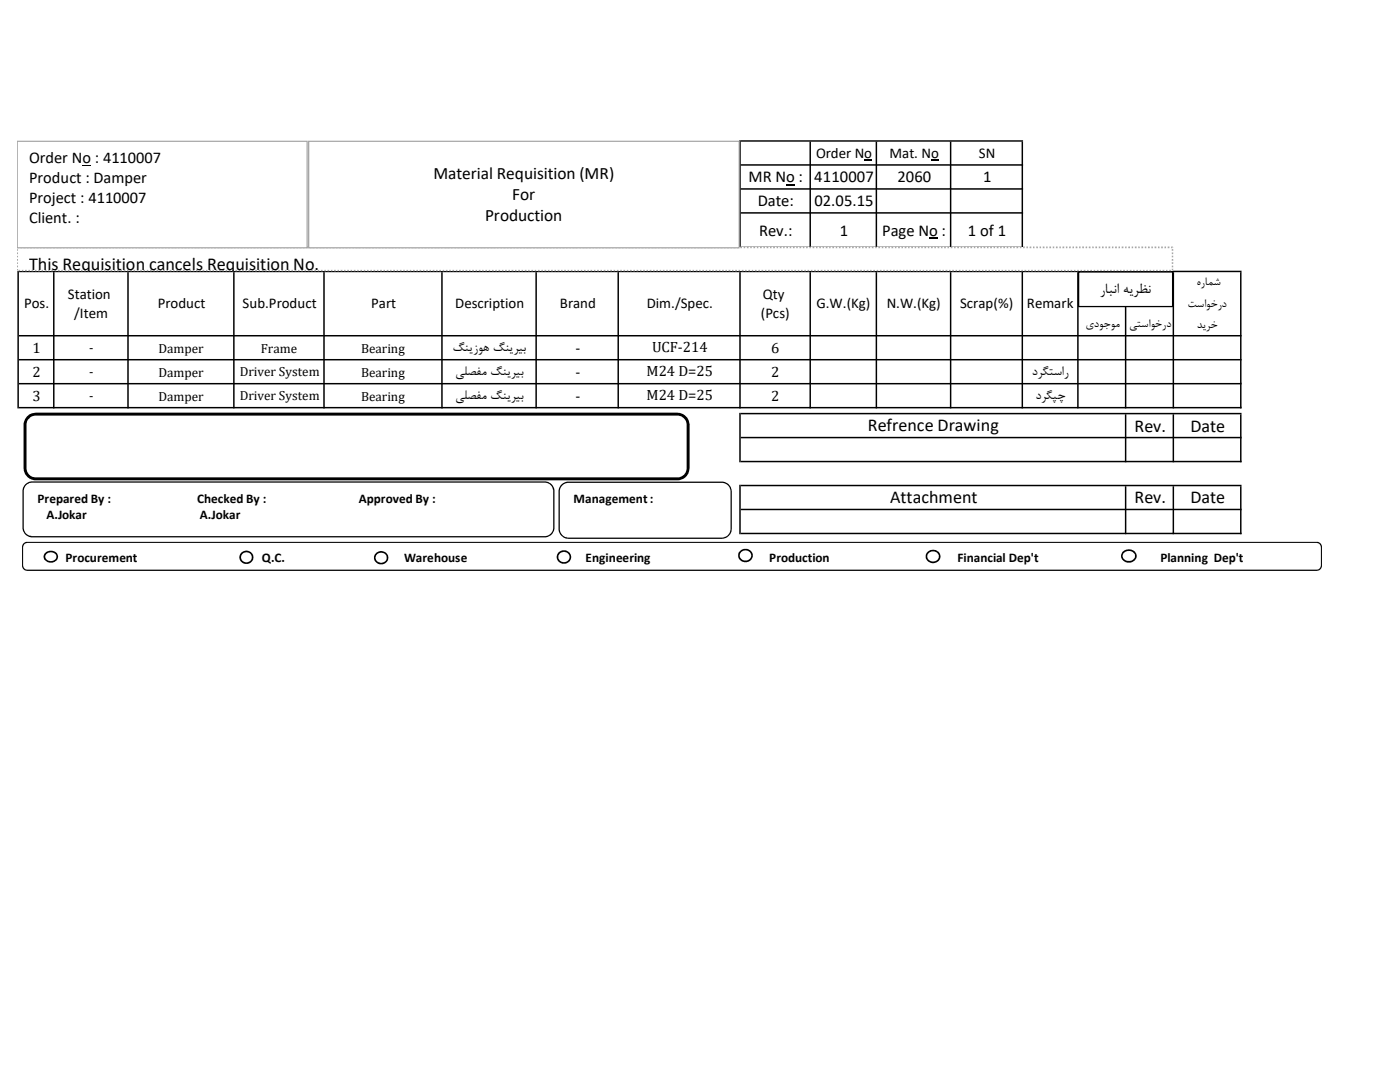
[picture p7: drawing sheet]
<svg xmlns="http://www.w3.org/2000/svg" width="279mm" height="216mm" viewBox="0 0 279 216" stroke-linecap="round" stroke-linejoin="round" font-family="sans-serif">
<path d="M156.9 36.8h1.7v.2h-1.7zM172.5 31.8h1.5v.2h-1.5zM185.8 31.8h1.6v.2h-1.6zM185.4 47.4h1.8v.2h-1.8z" fill="#000"/>
<g fill="#000">
<path d="M147.5 28h.3v21.5h-.3zM161.5 28.3h.3v21.2h-.3zM174.8 28.3h.2v21.2h-.2zM189.6 28.3h.3v21.2h-.3zM147.5 54.3h.3v27.2h-.3zM224.5 54.3h.3v27.2h-.3zM234 54.3h.3v27.2h-.3zM247.5 54.3h.3v27.2h-.3zM147.5 82.4h.3v9.8h-.3zM224.5 82.7h.3v9.5h-.3zM234 82.7h.3v9.5h-.3zM247.5 82.7h.3v9.5h-.3zM147.5 96.7h.3v9.9h-.3zM161.5 54.3h.3v27.2h-.3zM174.8 54.3h.2v27.2h-.2zM189.6 54.3h.3v27.2h-.3zM203.9 28.3h.3v53.2h-.3zM3.5 54h.3v27.5h-.3zM10.6 54.3h.3v27.2h-.3zM25.4 54.3h.3v27.2h-.3zM46.5 54.3h.3v27.2h-.3zM64.5 54.3h.3v27.2h-.3zM88.1 54.3h.2v27.2h-.2zM106.8 54.3h.3v27.2h-.3zM123.2 54.3h.3v27.2h-.3zM215 54.3h.3v27.2h-.3zM224.5 97h.3v9.6h-.3zM234 97h.3v9.6h-.3zM247.5 97h.3v9.6h-.3z" fill-rule="evenodd"/>
<path d="M147.8 28h56.4v.3h-56.4zM147.8 32.8h56.4v.3h-56.4zM147.8 37.5h56.4v.3h-56.4zM147.8 42.3h56.4v.3h-56.4zM147.8 49.2h56.4v.3h-56.4zM3.8 54h244v.3h-244zM3.8 66.8h244v.3h-244zM3.8 71.6h244v.3h-244zM3.8 76.4h244v.3h-244zM3.8 81.2h244v.3h-244zM147.8 82.4h100v.3h-100zM147.8 87.2h100v.3h-100zM147.8 91.9h100v.3h-100zM147.8 96.7h100v.3h-100zM147.8 101.5h100v.3h-100zM147.8 106.3h100v.3h-100z" fill-rule="evenodd"/>
</g>
<path d="M3.4 49.4h230.6v4.6h-230.6z" fill="#fff"/>
<path d="M3.4 53.7h.2v.3h-.2zM3.4 53h.2v.3h-.2zM3.4 52.4h.2v.3h-.2zM3.4 51.7h.2v.3h-.2zM3.4 51.1h.2v.3h-.2zM3.4 50.4h.2v.3h-.2zM3.4 49.7h.2v.3h-.2zM3.4 49.2h.3v.3h-.3l.2-.1h-.2zM4.1 49.2h.3v.3h-.3zM4.7 49.2h.3v.3h-.3zM5.4 49.2h.3v.3h-.3zM6 49.2h.3v.3h-.3zM6.7 49.2h.3v.3h-.3zM7.3 49.2h.4v.3h-.4zM8 49.2h.3v.3h-.3zM8.6 49.2h.4v.3h-.4zM9.3 49.2h.3v.3h-.3zM9.9 49.2h.4v.3h-.4zM10.6 49.2h.3v.3h-.3zM11.3 49.2h.3v.3h-.3zM11.9 49.2h.3v.3h-.3zM12.6 49.2h.3v.3h-.3zM13.3 49.2h.2v.3h-.2zM13.9 49.2h.3v.3h-.3zM14.6 49.2h.3v.3h-.3zM15.2 49.2h.3v.3h-.3zM15.9 49.2h.3v.3h-.3zM16.5 49.2h.3v.3h-.3zM17.2 49.2h.3v.3h-.3zM17.8 49.2h.4v.3h-.4zM18.5 49.2h.3v.3h-.3zM19.1 49.2h.4v.3h-.4zM19.8 49.2h.3v.3h-.3zM20.4 49.2h.4v.3h-.4zM21.1 49.2h.3v.3h-.3zM21.8 49.2h.3v.3h-.3zM22.4 49.2h.3v.3h-.3zM23.1 49.2h.3v.3h-.3zM23.7 49.2h.3v.3h-.3zM24.4 49.2h.3v.3h-.3zM25.1 49.2h.3v.3h-.3zM25.7 49.2h.3v.3h-.3zM26.4 49.2h.3v.3h-.3zM27 49.2h.3v.3h-.3zM27.7 49.2h.3v.3h-.3zM28.3 49.2h.4v.3h-.4zM29 49.2h.3v.3h-.3zM29.6 49.2h.4v.3h-.4zM30.3 49.2h.3v.3h-.3zM30.9 49.2h.4v.3h-.4zM31.6 49.2h.3v.3h-.3zM32.3 49.2h.3v.3h-.3zM32.9 49.2h.3v.3h-.3zM33.6 49.2h.3v.3h-.3zM34.2 49.2h.3v.3h-.3zM34.9 49.2h.3v.3h-.3zM35.6 49.2h.3v.3h-.3zM36.2 49.2h.3v.3h-.3zM36.9 49.2h.3v.3h-.3zM37.5 49.2h.3v.3h-.3zM38.2 49.2h.3v.3h-.3zM38.8 49.2h.4v.3h-.4zM39.5 49.2h.3v.3h-.3zM40.1 49.2h.4v.3h-.4zM40.8 49.2h.3v.3h-.3zM41.4 49.2h.4v.3h-.4zM42.1 49.2h.3v.3h-.3zM42.8 49.2h.3v.3h-.3zM43.4 49.2h.3v.3h-.3zM44.1 49.2h.3v.3h-.3zM44.7 49.2h.3v.3h-.3zM45.4 49.2h.3v.3h-.3zM46.1 49.2h.3v.3h-.3zM46.7 49.2h.3v.3h-.3zM47.4 49.2h.3v.3h-.3zM48 49.2h.3v.3h-.3zM48.7 49.2h.3v.3h-.3zM49.3 49.2h.4v.3h-.4zM50 49.2h.3v.3h-.3zM50.6 49.2h.4v.3h-.4zM51.3 49.2h.3v.3h-.3zM51.9 49.2h.4v.3h-.4zM52.6 49.2h.3v.3h-.3zM53.3 49.2h.3v.3h-.3zM53.9 49.2h.3v.3h-.3zM54.6 49.2h.3v.3h-.3zM55.2 49.2h.3v.3h-.3zM55.9 49.2h.3v.3h-.3zM56.6 49.2h.3v.3h-.3zM57.2 49.2h.3v.3h-.3zM57.9 49.2h.3v.3h-.3zM58.5 49.2h.3v.3h-.3zM59.2 49.2h.3v.3h-.3zM59.8 49.2h.4v.3h-.4zM60.5 49.2h.3v.3h-.3zM61.1 49.2h.4v.3h-.4zM61.8 49.2h.3v.3h-.3zM62.4 49.2h.4v.3h-.4zM63.1 49.2h.3v.3h-.3zM63.8 49.2h.3v.3h-.3zM64.4 49.2h.3v.3h-.3zM65.1 49.2h.3v.3h-.3zM65.7 49.2h.3v.3h-.3zM66.4 49.2h.3v.3h-.3zM67.1 49.2h.3v.3h-.3zM67.7 49.2h.3v.3h-.3zM68.4 49.2h.3v.3h-.3zM69 49.2h.3v.3h-.3zM69.7 49.2h.3v.3h-.3zM70.3 49.2h.4v.3h-.4zM71 49.2h.3v.3h-.3zM71.6 49.2h.4v.3h-.4zM72.3 49.2h.3v.3h-.3zM72.9 49.2h.4v.3h-.4zM73.6 49.2h.3v.3h-.3zM74.3 49.2h.3v.3h-.3zM74.9 49.2h.3v.3h-.3zM75.6 49.2h.3v.3h-.3zM76.2 49.2h.3v.3h-.3zM76.9 49.2h.3v.3h-.3zM77.6 49.2h.3v.3h-.3zM78.2 49.2h.3v.3h-.3zM78.9 49.2h.3v.3h-.3zM79.5 49.2h.3v.3h-.3zM80.2 49.2h.3v.3h-.3zM80.8 49.2h.4v.3h-.4zM81.5 49.2h.3v.3h-.3zM82.1 49.2h.4v.3h-.4zM82.8 49.2h.3v.3h-.3zM83.4 49.2h.4v.3h-.4zM84.1 49.2h.3v.3h-.3zM84.8 49.2h.3v.3h-.3zM85.4 49.2h.3v.3h-.3zM86.1 49.2h.3v.3h-.3zM86.7 49.2h.3v.3h-.3zM87.4 49.2h.3v.3h-.3zM88.1 49.2h.2v.3h-.2zM88.7 49.2h.3v.3h-.3zM89.4 49.2h.3v.3h-.3zM90 49.2h.3v.3h-.3zM90.7 49.2h.3v.3h-.3zM91.3 49.2h.4v.3h-.4zM92 49.2h.3v.3h-.3zM92.6 49.2h.4v.3h-.4zM93.3 49.2h.3v.3h-.3zM93.9 49.2h.4v.3h-.4zM94.6 49.2h.3v.3h-.3zM95.2 49.2h.4v.3h-.4zM95.9 49.2h.3v.3h-.3zM96.6 49.2h.3v.3h-.3zM97.2 49.2h.3v.3h-.3zM97.9 49.2h.3v.3h-.3zM98.6 49.2h.2v.3h-.2zM99.2 49.2h.3v.3h-.3zM99.9 49.2h.3v.3h-.3zM100.5 49.2h.3v.3h-.3zM101.2 49.2h.3v.3h-.3zM101.8 49.2h.4v.3h-.4zM102.5 49.2h.3v.3h-.3zM103.1 49.2h.4v.3h-.4zM103.8 49.2h.3v.3h-.3zM104.4 49.2h.4v.3h-.4zM105.1 49.2h.3v.3h-.3zM105.7 49.2h.4v.3h-.4zM106.4 49.2h.3v.3h-.3zM107.1 49.2h.3v.3h-.3zM107.7 49.2h.3v.3h-.3zM108.4 49.2h.3v.3h-.3zM109.1 49.2h.2v.3h-.2zM109.7 49.2h.3v.3h-.3zM110.4 49.2h.3v.3h-.3zM111 49.2h.3v.3h-.3zM111.7 49.2h.3v.3h-.3zM112.3 49.2h.3v.3h-.3zM113 49.2h.3v.3h-.3zM113.6 49.2h.4v.3h-.4zM114.3 49.2h.3v.3h-.3zM114.9 49.2h.4v.3h-.4zM115.6 49.2h.3v.3h-.3zM116.2 49.2h.4v.3h-.4zM116.9 49.2h.3v.3h-.3zM117.6 49.2h.3v.3h-.3zM118.2 49.2h.3v.3h-.3zM118.9 49.2h.3v.3h-.3zM119.5 49.2h.3v.3h-.3zM120.2 49.2h.3v.3h-.3zM120.9 49.2h.3v.3h-.3zM121.5 49.2h.3v.3h-.3zM122.2 49.2h.3v.3h-.3zM122.8 49.2h.3v.3h-.3zM123.5 49.2h.3v.3h-.3zM124.1 49.2h.4v.3h-.4zM124.8 49.2h.3v.3h-.3zM125.4 49.2h.4v.3h-.4zM126.1 49.2h.3v.3h-.3zM126.7 49.2h.4v.3h-.4zM127.4 49.2h.3v.3h-.3zM128.1 49.2h.3v.3h-.3zM128.7 49.2h.3v.3h-.3zM129.4 49.2h.3v.3h-.3zM130 49.2h.3v.3h-.3zM130.7 49.2h.3v.3h-.3zM131.4 49.2h.3v.3h-.3zM132 49.2h.3v.3h-.3zM132.7 49.2h.3v.3h-.3zM133.3 49.2h.3v.3h-.3zM134 49.2h.3v.3h-.3zM134.6 49.2h.4v.3h-.4zM135.3 49.2h.3v.3h-.3zM135.9 49.2h.4v.3h-.4zM136.6 49.2h.3v.3h-.3zM137.2 49.2h.4v.3h-.4zM137.9 49.2h.3v.3h-.3zM138.6 49.2h.3v.3h-.3zM139.2 49.2h.3v.3h-.3zM139.9 49.2h.3v.3h-.3zM140.5 49.2h.3v.3h-.3zM141.2 49.2h.3v.3h-.3zM141.9 49.2h.3v.3h-.3zM142.5 49.2h.3v.3h-.3zM143.2 49.2h.3v.3h-.3zM143.8 49.2h.3v.3h-.3zM144.5 49.2h.3v.3h-.3zM145.1 49.2h.4v.3h-.4zM145.8 49.2h.3v.3h-.3zM146.4 49.2h.4v.3h-.4zM147.1 49.2h.3v.3h-.3zM147.7 49.2h.4v.3h-.4zM148.4 49.2h.3v.3h-.3zM149.1 49.2h.3v.3h-.3zM149.7 49.2h.3v.3h-.3zM150.4 49.2h.3v.3h-.3zM151 49.2h.3v.3h-.3zM151.7 49.2h.3v.3h-.3zM152.4 49.2h.3v.3h-.3zM153 49.2h.3v.3h-.3zM153.7 49.2h.3v.3h-.3zM154.3 49.2h.3v.3h-.3zM155 49.2h.3v.3h-.3zM155.6 49.2h.4v.3h-.4zM156.3 49.2h.3v.3h-.3zM156.9 49.2h.4v.3h-.4zM157.6 49.2h.3v.3h-.3zM158.2 49.2h.4v.3h-.4zM158.9 49.2h.3v.3h-.3zM159.6 49.2h.3v.3h-.3zM160.2 49.2h.3v.3h-.3zM160.9 49.2h.3v.3h-.3zM161.5 49.2h.3v.3h-.3zM162.2 49.2h.3v.3h-.3zM162.9 49.2h.3v.3h-.3zM163.5 49.2h.3v.3h-.3zM164.2 49.2h.3v.3h-.3zM164.8 49.2h.3v.3h-.3zM165.5 49.2h.3v.3h-.3zM166.1 49.2h.4v.3h-.4zM166.8 49.2h.3v.3h-.3zM167.4 49.2h.4v.3h-.4zM168.1 49.2h.3v.3h-.3zM168.7 49.2h.4v.3h-.4zM169.4 49.2h.3v.3h-.3zM170.1 49.2h.3v.3h-.3zM170.7 49.2h.3v.3h-.3zM171.4 49.2h.3v.3h-.3zM172 49.2h.3v.3h-.3zM172.7 49.2h.3v.3h-.3zM173.4 49.2h.3v.3h-.3zM174 49.2h.3v.3h-.3zM174.7 49.2h.3v.3h-.3zM175.3 49.2h.3v.3h-.3zM176 49.2h.3v.3h-.3zM176.6 49.2h.4v.3h-.4zM177.3 49.2h.3v.3h-.3zM177.9 49.2h.4v.3h-.4zM178.6 49.2h.3v.3h-.3zM179.2 49.2h.4v.3h-.4zM179.9 49.2h.3v.3h-.3zM180.6 49.2h.3v.3h-.3zM181.2 49.2h.3v.3h-.3zM181.9 49.2h.3v.3h-.3zM182.5 49.2h.3v.3h-.3zM183.2 49.2h.3v.3h-.3zM183.9 49.2h.2v.3h-.2zM184.5 49.2h.3v.3h-.3zM185.2 49.2h.3v.3h-.3zM185.8 49.2h.3v.3h-.3zM186.5 49.2h.3v.3h-.3zM187.1 49.2h.4v.3h-.4zM187.8 49.2h.3v.3h-.3zM188.4 49.2h.4v.3h-.4zM189.1 49.2h.3v.3h-.3zM189.7 49.2h.4v.3h-.4zM190.4 49.2h.3v.3h-.3zM191.1 49.2h.3v.3h-.3zM191.7 49.2h.3v.3h-.3zM192.4 49.2h.3v.3h-.3zM193 49.2h.3v.3h-.3zM193.7 49.2h.3v.3h-.3zM194.4 49.2h.2v.3h-.2zM195 49.2h.3v.3h-.3zM195.7 49.2h.3v.3h-.3zM196.3 49.2h.3v.3h-.3zM197 49.2h.3v.3h-.3zM197.6 49.2h.4v.3h-.4zM198.3 49.2h.3v.3h-.3zM198.9 49.2h.4v.3h-.4zM199.6 49.2h.3v.3h-.3zM200.2 49.2h.4v.3h-.4zM200.9 49.2h.3v.3h-.3zM201.5 49.2h.4v.3h-.4zM202.2 49.2h.3v.3h-.3zM202.9 49.2h.3v.3h-.3zM203.5 49.2h.3v.3h-.3zM204.2 49.2h.3v.3h-.3zM204.9 49.2h.2v.3h-.2zM205.5 49.2h.3v.3h-.3zM206.2 49.2h.3v.3h-.3zM206.8 49.2h.3v.3h-.3zM207.5 49.2h.3v.3h-.3zM208.1 49.2h.3v.3h-.3zM208.8 49.2h.3v.3h-.3zM209.4 49.2h.4v.3h-.4zM210.1 49.2h.3v.3h-.3zM210.7 49.2h.4v.3h-.4zM211.4 49.2h.3v.3h-.3zM212 49.2h.4v.3h-.4zM212.7 49.2h.3v.3h-.3zM213.4 49.2h.3v.3h-.3zM214 49.2h.3v.3h-.3zM214.7 49.2h.3v.3h-.3zM215.3 49.2h.3v.3h-.3zM216 49.2h.3v.3h-.3zM216.7 49.2h.3v.3h-.3zM217.3 49.2h.3v.3h-.3zM218 49.2h.3v.3h-.3zM218.6 49.2h.3v.3h-.3zM219.3 49.2h.3v.3h-.3zM219.9 49.2h.4v.3h-.4zM220.6 49.2h.3v.3h-.3zM221.2 49.2h.4v.3h-.4zM221.9 49.2h.3v.3h-.3zM222.5 49.2h.4v.3h-.4zM223.2 49.2h.3v.3h-.3zM223.9 49.2h.3v.3h-.3zM224.5 49.2h.3v.3h-.3zM225.2 49.2h.3v.3h-.3zM225.8 49.2h.3v.3h-.3zM226.5 49.2h.3v.3h-.3zM227.2 49.2h.3v.3h-.3zM227.8 49.2h.3v.3h-.3zM228.5 49.2h.3v.3h-.3zM229.1 49.2h.3v.3h-.3zM229.8 49.2h.3v.3h-.3zM230.4 49.2h.4v.3h-.4zM231.1 49.2h.3v.3h-.3zM231.7 49.2h.4v.3h-.4zM232.4 49.2h.3v.3h-.3zM233 49.2h.4v.3h-.4zM233.7 49.2h.4v.2h-.3l.2 .1h-.3zM233.8 49.7h.3v.3h-.3zM233.8 50.4h.3v.3h-.3zM233.8 51h.3v.4h-.3zM233.8 51.7h.3v.3h-.3zM233.8 52.3h.3v.4h-.3zM233.8 53h.3v.3h-.3zM233.8 53.6h.3v.4h-.3zM233.3 53.8h.4v.3h-.4zM232.7 53.8h.3v.3h-.3zM232 53.8h.4v.3h-.4zM231.4 53.8h.3v.3h-.3zM230.7 53.8h.4v.3h-.4zM230.1 53.8h.3v.3h-.3zM229.4 53.8h.3v.3h-.3zM228.8 53.8h.3v.3h-.3zM228.1 53.8h.3v.3h-.3zM227.5 53.8h.3v.3h-.3zM226.8 53.8h.3v.3h-.3zM226.1 53.8h.3v.3h-.3zM225.5 53.8h.3v.3h-.3zM224.8 53.8h.3v.3h-.3zM224.2 53.8h.3v.3h-.3zM223.5 53.8h.3v.3h-.3zM222.8 53.8h.4v.3h-.4zM222.2 53.8h.3v.3h-.3zM221.5 53.8h.4v.3h-.4zM220.9 53.8h.3v.3h-.3zM220.2 53.8h.4v.3h-.4zM219.6 53.8h.3v.3h-.3zM218.9 53.8h.3v.3h-.3zM218.3 53.8h.3v.3h-.3zM217.6 53.8h.3v.3h-.3zM217 53.8h.3v.3h-.3zM216.3 53.8h.3v.3h-.3zM215.6 53.8h.3v.3h-.3zM215 53.8h.3v.3h-.3zM214.3 53.8h.3v.3h-.3zM213.7 53.8h.3v.3h-.3zM213 53.8h.3v.3h-.3zM212.3 53.8h.4v.3h-.4zM211.7 53.8h.3v.3h-.3zM211 53.8h.4v.3h-.4zM210.4 53.8h.3v.3h-.3zM209.7 53.8h.4v.3h-.4zM209.1 53.8h.3v.3h-.3zM208.4 53.8h.3v.3h-.3zM207.8 53.8h.3v.3h-.3zM207.1 53.8h.3v.3h-.3zM206.5 53.8h.3v.3h-.3zM205.8 53.8h.3v.3h-.3zM205.1 53.8h.3v.3h-.3zM204.5 53.8h.3v.3h-.3zM203.8 53.8h.3v.3h-.3zM203.2 53.8h.3v.3h-.3zM202.5 53.8h.3v.3h-.3zM201.8 53.8h.4v.3h-.4zM201.2 53.8h.3v.3h-.3zM200.5 53.8h.4v.3h-.4zM199.9 53.8h.3v.3h-.3zM199.2 53.8h.4v.3h-.4zM198.6 53.8h.3v.3h-.3zM197.9 53.8h.3v.3h-.3zM197.3 53.8h.3v.3h-.3zM196.6 53.8h.3v.3h-.3zM196 53.8h.3v.3h-.3zM195.3 53.8h.3v.3h-.3zM194.6 53.8h.3v.3h-.3zM194 53.8h.3v.3h-.3zM193.3 53.8h.3v.3h-.3zM192.7 53.8h.3v.3h-.3zM192 53.8h.3v.3h-.3zM191.3 53.8h.4v.3h-.4zM190.7 53.8h.3v.3h-.3zM190 53.8h.4v.3h-.4zM189.4 53.8h.3v.3h-.3zM188.7 53.8h.4v.3h-.4zM188.1 53.8h.3v.3h-.3zM187.4 53.8h.3v.3h-.3zM186.8 53.8h.3v.3h-.3zM186.1 53.8h.3v.3h-.3zM185.5 53.8h.3v.3h-.3zM184.8 53.8h.3v.3h-.3zM184.1 53.8h.3v.3h-.3zM183.5 53.8h.3v.3h-.3zM182.8 53.8h.3v.3h-.3zM182.2 53.8h.3v.3h-.3zM181.5 53.8h.3v.3h-.3zM180.8 53.8h.4v.3h-.4zM180.2 53.8h.3v.3h-.3zM179.5 53.8h.4v.3h-.4zM178.9 53.8h.3v.3h-.3zM178.2 53.8h.4v.3h-.4zM177.6 53.8h.3v.3h-.3zM176.9 53.8h.3v.3h-.3zM176.3 53.8h.3v.3h-.3zM175.6 53.8h.3v.3h-.3zM175 53.8h.3v.3h-.3zM174.3 53.8h.3v.3h-.3zM173.7 53.8h.2v.3h-.2zM173 53.8h.3v.3h-.3zM172.3 53.8h.3v.3h-.3zM171.7 53.8h.3v.3h-.3zM171 53.8h.3v.3h-.3zM170.3 53.8h.4v.3h-.4zM169.7 53.8h.3v.3h-.3zM169 53.8h.4v.3h-.4zM168.4 53.8h.3v.3h-.3zM167.7 53.8h.4v.3h-.4zM167.1 53.8h.3v.3h-.3zM166.4 53.8h.4v.3h-.4zM165.8 53.8h.3v.3h-.3zM165.1 53.8h.3v.3h-.3zM164.5 53.8h.3v.3h-.3zM163.8 53.8h.3v.3h-.3zM163.2 53.8h.2v.3h-.2zM162.5 53.8h.3v.3h-.3zM161.8 53.8h.3v.3h-.3zM161.2 53.8h.3v.3h-.3zM160.5 53.8h.3v.3h-.3zM159.9 53.8h.3v.3h-.3zM159.2 53.8h.3v.3h-.3zM158.5 53.8h.4v.3h-.4zM157.9 53.8h.3v.3h-.3zM157.2 53.8h.4v.3h-.4zM156.6 53.8h.3v.3h-.3zM155.9 53.8h.4v.3h-.4zM155.3 53.8h.3v.3h-.3zM154.6 53.8h.3v.3h-.3zM154 53.8h.3v.3h-.3zM153.3 53.8h.3v.3h-.3zM152.7 53.8h.3v.3h-.3zM152 53.8h.3v.3h-.3zM151.3 53.8h.3v.3h-.3zM150.7 53.8h.3v.3h-.3zM150 53.8h.3v.3h-.3zM149.4 53.8h.3v.3h-.3zM148.7 53.8h.3v.3h-.3zM148 53.8h.4v.3h-.4zM147.4 53.8h.3v.3h-.3zM146.7 53.8h.4v.3h-.4zM146.1 53.8h.3v.3h-.3zM145.4 53.8h.4v.3h-.4zM144.8 53.8h.3v.3h-.3zM144.1 53.8h.3v.3h-.3zM143.5 53.8h.3v.3h-.3zM142.8 53.8h.3v.3h-.3zM142.2 53.8h.3v.3h-.3zM141.5 53.8h.3v.3h-.3zM140.8 53.8h.3v.3h-.3zM140.2 53.8h.3v.3h-.3zM139.5 53.8h.3v.3h-.3zM138.9 53.8h.3v.3h-.3zM138.2 53.8h.3v.3h-.3zM137.5 53.8h.4v.3h-.4zM136.9 53.8h.3v.3h-.3zM136.2 53.8h.4v.3h-.4zM135.6 53.8h.3v.3h-.3zM134.9 53.8h.4v.3h-.4zM134.3 53.8h.3v.3h-.3zM133.6 53.8h.3v.3h-.3zM133 53.8h.3v.3h-.3zM132.3 53.8h.3v.3h-.3zM131.7 53.8h.3v.3h-.3zM131 53.8h.3v.3h-.3zM130.3 53.8h.3v.3h-.3zM129.7 53.8h.3v.3h-.3zM129 53.8h.3v.3h-.3zM128.4 53.8h.3v.3h-.3zM127.7 53.8h.3v.3h-.3zM127 53.8h.4v.3h-.4zM126.4 53.8h.3v.3h-.3zM125.7 53.8h.4v.3h-.4zM125.1 53.8h.3v.3h-.3zM124.4 53.8h.4v.3h-.4zM123.8 53.8h.3v.3h-.3zM123.1 53.8h.3v.3h-.3zM122.5 53.8h.3v.3h-.3zM121.8 53.8h.3v.3h-.3zM121.2 53.8h.3v.3h-.3zM120.5 53.8h.3v.3h-.3zM119.8 53.8h.3v.3h-.3zM119.2 53.8h.3v.3h-.3zM118.5 53.8h.3v.3h-.3zM117.9 53.8h.3v.3h-.3zM117.2 53.8h.3v.3h-.3zM116.5 53.8h.4v.3h-.4zM115.9 53.8h.3v.3h-.3zM115.2 53.8h.4v.3h-.4zM114.6 53.8h.3v.3h-.3zM113.9 53.8h.4v.3h-.4zM113.3 53.8h.3v.3h-.3zM112.6 53.8h.3v.3h-.3zM112 53.8h.3v.3h-.3zM111.3 53.8h.3v.3h-.3zM110.7 53.8h.3v.3h-.3zM110 53.8h.3v.3h-.3zM109.3 53.8h.3v.3h-.3zM108.7 53.8h.3v.3h-.3zM108 53.8h.3v.3h-.3zM107.4 53.8h.3v.3h-.3zM106.7 53.8h.3v.3h-.3zM106 53.8h.4v.3h-.4zM105.4 53.8h.3v.3h-.3zM104.7 53.8h.4v.3h-.4zM104.1 53.8h.3v.3h-.3zM103.4 53.8h.4v.3h-.4zM102.8 53.8h.3v.3h-.3zM102.1 53.8h.3v.3h-.3zM101.5 53.8h.3v.3h-.3zM100.8 53.8h.3v.3h-.3zM100.2 53.8h.3v.3h-.3zM99.5 53.8h.3v.3h-.3zM98.8 53.8h.3v.3h-.3zM98.2 53.8h.3v.3h-.3zM97.5 53.8h.3v.3h-.3zM96.9 53.8h.3v.3h-.3zM96.2 53.8h.3v.3h-.3zM95.5 53.8h.4v.3h-.4zM94.9 53.8h.3v.3h-.3zM94.2 53.8h.4v.3h-.4zM93.6 53.8h.3v.3h-.3zM92.9 53.8h.4v.3h-.4zM92.3 53.8h.3v.3h-.3zM91.6 53.8h.3v.3h-.3zM91 53.8h.3v.3h-.3zM90.3 53.8h.3v.3h-.3zM89.7 53.8h.3v.3h-.3zM89 53.8h.3v.3h-.3zM88.3 53.8h.3v.3h-.3zM87.7 53.8h.3v.3h-.3zM87 53.8h.3v.3h-.3zM86.4 53.8h.3v.3h-.3zM85.7 53.8h.3v.3h-.3zM85 53.8h.4v.3h-.4zM84.4 53.8h.3v.3h-.3zM83.7 53.8h.4v.3h-.4zM83.1 53.8h.3v.3h-.3zM82.4 53.8h.4v.3h-.4zM81.8 53.8h.3v.3h-.3zM81.1 53.8h.3v.3h-.3zM80.5 53.8h.3v.3h-.3zM79.8 53.8h.3v.3h-.3zM79.2 53.8h.3v.3h-.3zM78.5 53.8h.3v.3h-.3zM77.9 53.8h.2v.3h-.2zM77.2 53.8h.3v.3h-.3zM76.5 53.8h.3v.3h-.3zM75.9 53.8h.3v.3h-.3zM75.2 53.8h.3v.3h-.3zM74.5 53.8h.4v.3h-.4zM73.9 53.8h.3v.3h-.3zM73.2 53.8h.4v.3h-.4zM72.6 53.8h.3v.3h-.3zM71.9 53.8h.4v.3h-.4zM71.3 53.8h.3v.3h-.3zM70.6 53.8h.4v.3h-.4zM70 53.8h.3v.3h-.3zM69.3 53.8h.3v.3h-.3zM68.7 53.8h.3v.3h-.3zM68 53.8h.3v.3h-.3zM67.4 53.8h.2v.3h-.2zM66.7 53.8h.3v.3h-.3zM66 53.8h.3v.3h-.3zM65.4 53.8h.3v.3h-.3zM64.7 53.8h.3v.3h-.3zM64.1 53.8h.3v.3h-.3zM63.4 53.8h.3v.3h-.3zM62.7 53.8h.4v.3h-.4zM62.1 53.8h.3v.3h-.3zM61.4 53.8h.4v.3h-.4zM60.8 53.8h.3v.3h-.3zM60.1 53.8h.4v.3h-.4zM59.5 53.8h.3v.3h-.3zM58.8 53.8h.3v.3h-.3zM58.2 53.8h.3v.3h-.3zM57.5 53.8h.3v.3h-.3zM56.9 53.8h.2v.3h-.2zM56.2 53.8h.3v.3h-.3zM55.5 53.8h.3v.3h-.3zM54.9 53.8h.3v.3h-.3zM54.2 53.8h.3v.3h-.3zM53.6 53.8h.3v.3h-.3zM52.9 53.8h.3v.3h-.3zM52.2 53.8h.4v.3h-.4zM51.6 53.8h.3v.3h-.3zM50.9 53.8h.4v.3h-.4zM50.3 53.8h.3v.3h-.3zM49.6 53.8h.4v.3h-.4zM49 53.8h.3v.3h-.3zM48.3 53.8h.3v.3h-.3zM47.7 53.8h.3v.3h-.3zM47 53.8h.3v.3h-.3zM46.4 53.8h.3v.3h-.3zM45.7 53.8h.3v.3h-.3zM45 53.8h.3v.3h-.3zM44.4 53.8h.3v.3h-.3zM43.7 53.8h.3v.3h-.3zM43.1 53.8h.3v.3h-.3zM42.4 53.8h.3v.3h-.3zM41.7 53.8h.4v.3h-.4zM41.1 53.8h.3v.3h-.3zM40.4 53.8h.4v.3h-.4zM39.8 53.8h.3v.3h-.3zM39.1 53.8h.4v.3h-.4zM38.5 53.8h.3v.3h-.3zM37.8 53.8h.3v.3h-.3zM37.2 53.8h.3v.3h-.3zM36.5 53.8h.3v.3h-.3zM35.9 53.8h.3v.3h-.3zM35.2 53.8h.3v.3h-.3zM34.5 53.8h.3v.3h-.3zM33.9 53.8h.3v.3h-.3zM33.2 53.8h.3v.3h-.3zM32.6 53.8h.3v.3h-.3zM31.9 53.8h.3v.3h-.3zM31.2 53.8h.4v.3h-.4zM30.6 53.8h.3v.3h-.3zM29.9 53.8h.4v.3h-.4zM29.3 53.8h.3v.3h-.3zM28.6 53.8h.4v.3h-.4zM28 53.8h.3v.3h-.3zM27.3 53.8h.3v.3h-.3zM26.7 53.8h.3v.3h-.3zM26 53.8h.3v.3h-.3zM25.4 53.8h.3v.3h-.3zM24.7 53.8h.3v.3h-.3zM24 53.8h.3v.3h-.3zM23.4 53.8h.3v.3h-.3zM22.7 53.8h.3v.3h-.3zM22.1 53.8h.3v.3h-.3zM21.4 53.8h.3v.3h-.3zM20.7 53.8h.4v.3h-.4zM20.1 53.8h.3v.3h-.3zM19.4 53.8h.4v.3h-.4zM18.8 53.8h.3v.3h-.3zM18.1 53.8h.4v.3h-.4zM17.5 53.8h.3v.3h-.3zM16.8 53.8h.3v.3h-.3zM16.2 53.8h.3v.3h-.3zM15.5 53.8h.3v.3h-.3zM14.9 53.8h.3v.3h-.3zM14.2 53.8h.3v.3h-.3zM13.5 53.8h.3v.3h-.3zM12.9 53.8h.3v.3h-.3zM12.2 53.8h.3v.3h-.3zM11.6 53.8h.3v.3h-.3zM10.9 53.8h.3v.3h-.3zM10.2 53.8h.4v.3h-.4zM9.6 53.8h.3v.3h-.3zM8.9 53.8h.4v.3h-.4zM8.3 53.8h.3v.3h-.3zM7.6 53.8h.4v.3h-.4zM7 53.8h.3v.3h-.3zM6.3 53.8h.3v.3h-.3zM5.7 53.8h.3v.3h-.3zM5 53.8h.3v.3h-.3zM4.4 53.8h.3v.3h-.3zM3.7 53.8h.3v.3h-.3z" fill="#a6a6a6"/>
<path d="M3.4 28.2h57.9v21.2h-57.9z" fill="#fff"/>
<path d="M3.4 28.1h58v21.4l-58 .1zM3.4 28.3l.2-.1v21.2l-.2-.1h57.9l-.1 .1v-21.2l.1 .1z" fill="#a6a6a6"/>
<path d="M16.5 32.9h1.7v.1h-1.7z" fill="#000"/>
<path d="M61.6 28.2h85.9v21.2h-85.9z" fill="#fff"/>
<path d="M61.5 28.1h86l.1 .1v21.2l-.1 .2h-85.9l-.1-.2zM61.6 28.3l.1-.1v21.2l-.1-.1h85.9l-.1 .1v-21.2l.1 .1z" fill="#a6a6a6"/>
<path d="M215.3 54.3h18.7v6.9h-18.7z" fill="#fff"/>
<path d="M215.2 54.2h18.9v7l-.1 .1h-18.7l-.2-.1zM215.3 54.4l.1-.1v6.9l-.1-.2h18.7l-.1 .2v-6.9l.1 .1z" fill="#000"/>
<path d="M5.1 96.7l.8-.5h.5h102.3a1.81 1.81 0 0 1 1.8 1.8v7.3a1.81 1.81 0 0 1-1.8 1.8h-102.3a1.81 1.81 0 0 1-1.8-1.8v-7.3l.1-.5z" fill-rule="evenodd" fill="#fff"/>
<path d="M5 96.6h.1a1.66 1.66 0 0 1 1.3-.5h102.3a1.94 1.94 0 0 1 2 1.9v7.3a1.98 1.98 0 0 1-2 1.9h-102.3a1.94 1.94 0 0 1-1.9-1.9v-7.3a1.79 1.79 0 0 1 .5-1.4zM5.2 96.8l-.5 1v7.7l.5 1 .6 .3 .5 .2h102.6l1-.5 .4-.5 .1-.5v-7.7l-.1-.5-.4-.5-1-.5h-102.6l-.4 .1z" fill="#000"/>
<path d="M112.1 96.8l.9-.5 .5-.1h30.6a1.88 1.88 0 0 1 1.8 1.9v7.4a1.88 1.88 0 0 1-1.8 1.9h-30.6a1.88 1.88 0 0 1-1.9-1.9v-7.4l.1-.5z" fill-rule="evenodd" fill="#fff"/>
<path d="M112.1 96.6l1.1-.5h30.9a2.03 2.03 0 0 1 1.9 2v7.4a2.02 2.02 0 0 1-1.9 2h-30.6a2.02 2.02 0 0 1-2-2v-7.6l.1-.6zM112.2 96.9l-.4 .5-.1 .5v7.8l.1 .5 .4 .6 .6 .3 .5 .2h30.9l.5-.2 .8-.6 .3-.8v-7.6a1.67 1.67 0 0 0-1.1-1.6l-.5-.1h-30.9l-.5 .1z" fill="#000"/>
<path d="M4.8 108.5l.6-.3h257.4a.9 .9 0 0 1 .9 .9v3.8a.9 .9 0 0 1-.9 .9h-257.4a.9 .9 0 0 1-.9-.9v-3.8z" fill-rule="evenodd" fill="#fff"/>
<path d="M4.8 108.3l.4-.2h257.8l.7 .4 .1 .4v4a1.01 1.01 0 0 1-1 1h-257.3a1.02 1.02 0 0 1-1.1-1v-4zM5 108.5l-.4 .6v3.8l.3 .6 .3 .2h257.8l.4-.2 .2-.6v-3.7l-.2-.6-.6-.3h-257.3z" fill="#000"/>
<path d="M9.1 110.5a1.28 1.28 0 0 1 1.5-.4 1.28 1.28 0 0 1 .8 1.3 1.37 1.37 0 0 1-1.4 .7 1.37 1.37 0 0 1-1.2-1z" fill-rule="evenodd" fill="#fff"/>
<path d="M9 110.4a1.55 1.55 0 0 1 2.6 .4v.2a1.44 1.44 0 0 1-2 1.2l-.8-.6-.1-.6zM9.4 110.4l-.4 .7 .1 .3 .4 .4 .6 .2 .5-.1 .6-.5 .1-.5-.3-.5-.9-.2z" fill="#000"/>
<circle cx="49.1" cy="111.2" r="1.21" fill="#fff"/>
<path d="M47.8 111.2a1.38 1.38 0 0 1 2.7 0 1.38 1.38 0 0 1-2.7 0zM48.1 111.2a1.05 1.05 0 0 0 2.1 0 1.05 1.05 0 0 0-2.1 0z" fill="#000"/>
<circle cx="76" cy="111.3" r="1.22" fill="#fff"/>
<path d="M74.8 110.5a1.46 1.46 0 0 1 1.7-.5 1.46 1.46 0 0 1 1 1.6 1.42 1.42 0 0 1-1.9 1 1.42 1.42 0 0 1-.8-2.1zM75.1 110.7l-.1 .8 .4 .6 .7 .2 .4-.1 .6-.5v-.8l-.6-.5h-.9z" fill="#000"/>
<path d="M224.2 110.2a1.4 1.4 0 0 1 1.6-.3 1.4 1.4 0 0 1 .8 1.4 1.46 1.46 0 0 1-1.5 .8 1.46 1.46 0 0 1-1.2-1.1z" fill-rule="evenodd" fill="#fff"/>
<path d="M224 110.2a1.72 1.72 0 0 1 2.8 .5l.1 .3a1.65 1.65 0 0 1-1.4 1.2 1.65 1.65 0 0 1-1.6-.7l-.2-.8zM224.2 110.4l-.2 .5 .1 .4 .7 .6h1l.5-.4 .2-.4-.1-.6-.6-.5-.8-.1z" fill="#000"/>
<path d="M111.5 110.4a1.23 1.23 0 0 1 1.8-.2 1.23 1.23 0 0 1 0 1.9 1.23 1.23 0 0 1-1.6-.1 1.23 1.23 0 0 1-.2-1.6z" fill-rule="evenodd" fill="#fff"/>
<path d="M111.5 110.2l.2-.2a1.37 1.37 0 0 1 2.2 .7 1.37 1.37 0 0 1-1.4 1.8 1.33 1.33 0 0 1-1.3-.8 1.33 1.33 0 0 1 .3-1.5zM111.8 110.4l-.4 .6v.3l.4 .6 .8 .3 .6-.2 .3-.3 .2-.8-.4-.5-.8-.3z" fill="#000"/>
<path d="M185.1 110.3a1.29 1.29 0 0 1 1.8-.3 1.29 1.29 0 0 1 .4 1.7 1.29 1.29 0 0 1-1.8 .4 1.29 1.29 0 0 1-.4-1.8z" fill-rule="evenodd" fill="#fff"/>
<path d="M185 110.3l.2-.2a1.8 1.8 0 0 1 1.6-.3l.7 .5 .2 .7a1.31 1.31 0 0 1-.9 1.3 1.58 1.58 0 0 1-1.6-.3l-.5-.7v-.6zM185.3 110.4l-.3 .6 .1 .4 .7 .6h.9l.5-.4 .2-.3-.2-.8-.7-.5h-.5z" fill="#000"/>
<path d="M147.7 110.1a1.25 1.25 0 0 1 1.9-.2 1.25 1.25 0 0 1 0 1.9 1.26 1.26 0 0 1-1.7-.1 1.26 1.26 0 0 1-.2-1.6z" fill-rule="evenodd" fill="#fff"/>
<path d="M147.5 110.1a1.46 1.46 0 0 1 1.9-.5 1.46 1.46 0 0 1 .7 1.8 1.45 1.45 0 0 1-1.9 .7 1.45 1.45 0 0 1-.7-2zM148 110.1l-.4 .8 .1 .4 .4 .4 .9 .1 .7-.4 .2-.6-.3-.7-.8-.3z" fill="#000"/>
<path d="M5.6 83.3l1-.6 .6-.1h128a2.17 2.17 0 0 1 2.1 2.2v8.6a2.17 2.17 0 0 1-2.1 2.1h-128a2.17 2.17 0 0 1-2.2-2.1v-8.6l.1-.6z" fill-rule="evenodd" fill="#fff"/>
<path d="M5.4 83.1a2.57 2.57 0 0 1 1.8-.8h128a2.53 2.53 0 0 1 2.4 2.5v8.6a2.46 2.46 0 0 1-2.4 2.4h-128a2.46 2.46 0 0 1-2.5-2.4v-8.6a2.82 2.82 0 0 1 .7-1.7zM5.7 83.6l-.3 .4-.1 .6v8.8a1.81 1.81 0 0 0 1.9 1.9h128a1.81 1.81 0 0 0 1.8-1.9v-8.6a1.88 1.88 0 0 0-1.8-1.9h-128a1.73 1.73 0 0 0-1.5 .7z" fill="#000"/>
<g font-size="3.6">
<text x="5.8" y="53.9">This Requisition cancels Requisition No.</text>
<text x="173.2" y="85.9">Refrence Drawing</text>
<text x="226.4" y="86.1">Rev.</text>
<text x="237.6" y="86.1">Date</text>
<text x="177.6" y="100.3">Attachment</text>
<text x="226.4" y="100.5">Rev.</text>
<text x="237.6" y="100.5">Date</text>
</g>
<g font-size="3.5">
<text x="86.5" y="35.8">Material Requisition (MR)</text>
<text x="102.2" y="40">For</text>
<text x="96.8" y="44.2">Production</text>
</g>
<g font-size="3.3">
<text x="5.8" y="32.5">Order No : 4110007</text>
<text x="5.8" y="36.5">Product : Damper</text>
<text x="5.8" y="40.5">Project : 4110007</text>
<text x="149.4" y="36.4">MR No : 4110007</text>
<text x="151.2" y="41.2">Date:</text>
<text x="162.5" y="41.2">02.05.15</text>
<text x="179.1" y="36.4">2060</text>
<text x="196.2" y="36.4">1</text>
<text x="5.8" y="44.5">Client. :</text>
<text x="151.5" y="47">Rev.:</text>
<text x="167.6" y="47">1</text>
<text x="176.1" y="47">Page No :</text>
<text x="193.2" y="47">1 of 1</text>
<text x="219.5" y="58.5">رابان ه</text>
<text x="225.4" y="58.5">يرظن</text>
</g>
<g font-size="3">
<text x="162.9" y="31.5">Order No</text>
<text x="177.5" y="31.5">Mat. No</text>
<text x="195.4" y="31.5">SN</text>
<text x="13.5" y="59.6">Station</text>
<text x="152.2" y="59.6">Qty</text>
<text x="4.8" y="61.6">Pos.</text>
<text x="14.8" y="63.5">/Item</text>
<text x="31.5" y="61.6">Product</text>
<text x="48.4" y="61.6">Sub.Product</text>
<text x="74.1" y="61.6">Part</text>
<text x="90.9" y="61.6">Description</text>
<text x="111.8" y="61.6">Brand</text>
<text x="129.1" y="61.4">Dim./Spec.</text>
<text x="151.8" y="63.5">(Pcs)</text>
<text x="162.9" y="61.6">G.W.(Kg)</text>
<text x="177" y="61.6">N.W.(Kg)</text>
<text x="191.6" y="61.6">Scrap(%)</text>
<text x="205" y="61.6">Remark</text>
<text x="6.5" y="70.4">1</text>
<text x="90.3" y="70.1">گنيزوه گنيريب</text>
<text x="114.9" y="70.4">-</text>
<text x="130.1" y="70.3">UCF-214</text>
<text x="153.9" y="70.4">6</text>
<text x="6.5" y="75.2">2</text>
<text x="90.8" y="74.8">يلصفم گنيريب</text>
<text x="114.9" y="75.2">-</text>
<text x="129" y="75.1">M24 D=25</text>
<text x="153.9" y="75.2">2</text>
<text x="205.9" y="74.8">درگتسار</text>
<text x="6.5" y="80">3</text>
<text x="90.8" y="79.6">يلصفم گنيريب</text>
<text x="114.9" y="80">-</text>
<text x="129" y="79.8">M24 D=25</text>
<text x="153.9" y="80">2</text>
<text x="206.6" y="79.6">درگپچ</text>
</g>
<g font-size="2.6">
<text x="238.8" y="56.9">هرامش</text>
<text x="216.6" y="65.2">يدوجوم</text>
<text x="225.4" y="65.2">يتساوخرد</text>
<text x="237" y="61.2">تساوخرد</text>
<text x="238.8" y="65.4">ديرخ</text>
<text x="17.8" y="70.3">-</text>
<text x="31.6" y="70.4">Damper</text>
<text x="52.1" y="70.4">Frame</text>
<text x="72.1" y="70.4">Bearing</text>
<text x="17.8" y="75.1">-</text>
<text x="31.6" y="75.1">Damper</text>
<text x="47.8" y="75.1">Driver System</text>
<text x="72.1" y="75.1">Bearing</text>
<text x="17.8" y="79.9">-</text>
<text x="31.6" y="79.9">Damper</text>
<text x="47.8" y="79.9">Driver System</text>
<text x="72.1" y="79.9">Bearing</text>
<text x="7.5" y="100.3">Prepared By :</text>
<text x="39.3" y="100.3">Checked By :</text>
<text x="71.6" y="100.3">Approved By :</text>
<text x="114.5" y="100.4">Management :</text>
<text x="9.3" y="103.6">A.Jokar</text>
<text x="39.9" y="103.6">A.Jokar</text>
<text x="13.1" y="112.1">Procurement</text>
<text x="52.3" y="112.1">Q.C.</text>
<text x="80.6" y="112.1">Warehouse</text>
<text x="116.9" y="112.1">Engineering</text>
<text x="153.5" y="112.1">Production</text>
<text x="191.1" y="112.1">Financial Dep't</text>
<text x="231.6" y="112.1">Planning Dep't</text>
</g>
</svg>
